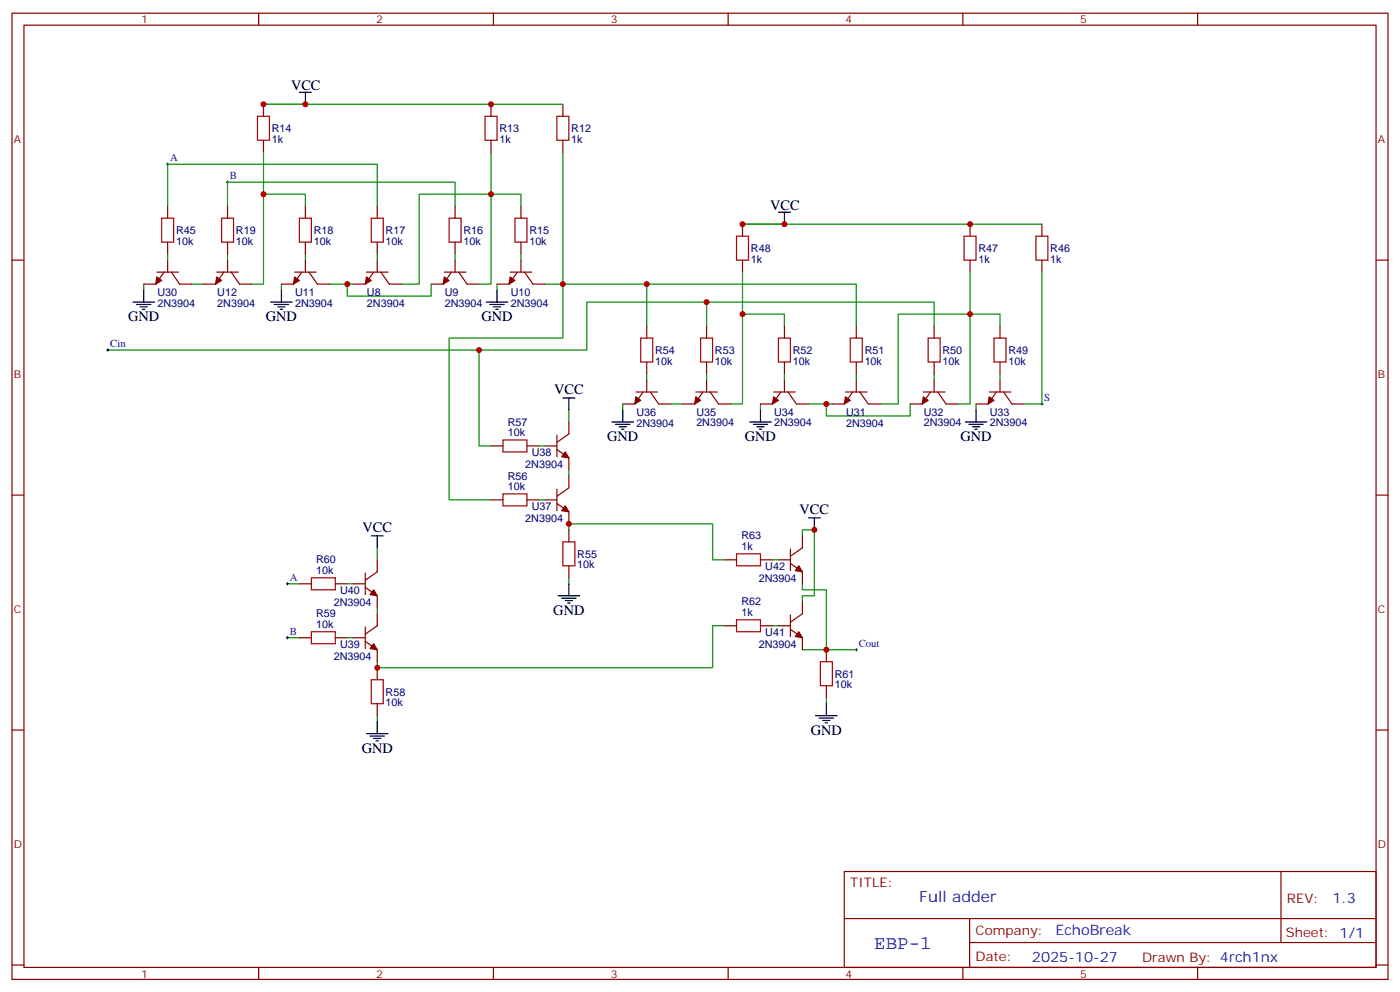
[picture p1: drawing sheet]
<svg xmlns="http://www.w3.org/2000/svg" width="412mm" height="292mm" viewBox="0 0 412 292" stroke-linecap="round" stroke-linejoin="round" font-family="sans-serif">
<g fill="none" stroke="#870000" stroke-width=".35">
<path d="M3.5 3.9h405.4v284.3h-405.4zM7.1 7.4h398.2v277.3h-398.2zM76.2 3.9v3.5M145.3 3.9v3.5M214.5 3.9v3.5M283.6 3.9v3.5M352.8 3.9v3.5M77.6 30.7v3.5M144.6 30.7v3.5M165.8 30.7v3.5M77.6 41.3v3.5M144.6 41.3v3.5"/>
<path d="M165.8 41.3v3.5M3.5 76.6h3.6M49.4 60.7v3.5M49.4 71.3v3.5M49.4 76.6v3.5M67 60.7v3.5M67 71.3v3.5M67 76.6v3.5M90 60.7v3.5M90 71.3v3.5M90 76.6v3.5M111.1 60.7v3.5"/>
<path d="M111.1 71.3v3.5M111.1 76.6v3.5M134.1 60.7v3.5M134.1 71.3v3.5M134.1 76.6v3.5M153.5 60.7v3.5M153.5 71.3v3.5M153.5 76.6v3.5M218.7 66v3.5M218.7 76.6v3.5M285.8 66v3.5M285.8 76.6v3.5"/>
<path d="M306.9 66v3.5M306.9 76.6v3.5M405.3 76.6h3.6M46.2 80.1h6.4M48.3 80.1l-2.4 3.5h-3.6M50.4 80.1l2.5 3.5h3.5M63.9 80.1h6.3M66 80.1l-2.5 3.5h-3.5M68.1 80.1l2.5 3.5h3.5M86.8 80.1h6.3M88.9 80.1l-2.5 3.5h-3.5M91 80.1l2.5 3.5h3.5"/>
<path d="M107.9 80.1h6.4M110.1 80.1l-2.5 3.5h-3.5M112.2 80.1l2.5 3.5h3.5M130.9 80.1h6.3M133 80.1l-2.5 3.5h-3.5M135.1 80.1l2.5 3.5h3.5M150.3 80.1h6.3M152.4 80.1l-2.5 3.5h-3.5M154.5 80.1l2.5 3.5h3.5M190.5 96v3.5M208.1 96v3.5M231.1 96v3.5"/>
<path d="M252.2 96v3.5M275.2 96v3.5M294.6 96v3.5M187.3 115.4h6.4M189.4 115.4l-2.4 3.5h-3.6M190.5 106.5v3.6M190.5 111.8v3.6M191.6 115.4l2.4 3.5h3.6M205 115.4h6.3M207.1 115.4l-2.5 3.5h-3.5M208.1 106.5v3.6M208.1 111.8v3.6"/>
<path d="M209.2 115.4l2.5 3.5h3.5M227.9 115.4h6.3M230 115.4l-2.5 3.5h-3.5M231.1 106.5v3.6M231.1 111.8v3.6M232.1 115.4l2.5 3.5h3.5M249.1 115.4h6.3M251.2 115.4l-2.5 3.5h-3.5M252.2 106.5v3.6M252.2 111.8v3.6M253.3 115.4l2.5 3.5h3.5M272 115.4h6.3"/>
<path d="M274.1 115.4l-2.5 3.5h-3.5M275.2 106.5v3.6M275.2 111.8v3.6M276.2 115.4l2.5 3.5h3.5M291.4 115.4h6.3M293.5 115.4l-2.5 3.5h-3.5M294.6 106.5v3.6M294.6 111.8v3.6M295.6 115.4l2.5 3.5h3.5M144.6 131.2h3.6M155.2 131.2h3.5M160.5 131.2h3.5"/>
<path d="M164 132.3l3.6 2.5v3.5M164 128.1v6.3M167.6 124.2v3.5l-3.6 2.5M3.5 145.7h3.6M144.6 147.1h3.6M155.2 147.1h3.5M160.5 147.1h3.5M164 148.2l3.6 2.4v3.6M164 143.9v6.4M167.6 140.1v3.5l-3.6 2.4M167.6 155.9v3.6M236.4 157.7v3.5l-3.6 2.5"/>
<path d="M405.3 145.7h3.6M88.2 171.8h3.5M98.8 171.8h3.5M104.1 171.8h3.5M107.6 172.9l3.5 2.4v3.6M107.6 168.6v6.4M111.1 164.7v3.6l-3.5 2.4M167.6 166.5v3.5M213.4 164.7h3.6M224 164.7h3.5M229.3 164.7h3.5M232.8 165.8l3.6 2.5v3.5"/>
<path d="M232.8 161.6v6.3M236.4 177.1v3.5l-3.6 2.5M88.2 187.7h3.5M98.8 187.7h3.5M104.1 187.7h3.5M107.6 188.7l3.5 2.5v3.5M107.6 184.5v6.4M111.1 180.6v3.5l-3.5 2.5M111.1 196.5v3.5M213.4 184.1h3.6M224 184.1h3.5M229.3 184.1h3.5"/>
<path d="M232.8 185.2l3.6 2.5v3.5M232.8 181v6.3M243.4 191.2v3.5M3.5 214.8h3.6M111.1 207.1v3.5M243.4 201.8v3.5M405.3 214.8h3.6M248.7 256.5h156.6v28.2h-156.6zM377.3 256.5v20.9M248.7 270.3h156.5M285.6 277.4h119.6M285.6 270.3v14.1"/>
<path d="M3.5 284h3.6M76.2 284.7v3.5M145.3 284.7v3.5M214.5 284.7v3.5M283.6 284.7v3.5M352.8 284.7v3.5M405.3 284h3.6"/>
</g>
<g fill="none" stroke="#008700" stroke-width=".35">
<path d="M77.6 30.7h88.2M77.6 44.8v12.4M144.6 44.8v12.4h-21.1v26.4h-5.3M165.8 44.8v38.8h-5.3M49.4 60.7v-12.4h61.7v12.4M49.4 74.8v1.8M67 60.7v-7.1h67.1v7.1M67 74.8v1.8M90 60.7v-3.5h-12.4v26.4h-3.5M90 74.8v1.8M111.1 74.8v1.8M134.1 74.8v1.8"/>
<path d="M153.5 60.7v-3.5h-8.9v26.4h-3.5M153.5 74.8v1.8M218.7 66h88.2M42.3 83.6v1.8M56.4 83.6h3.6M82.9 83.6v1.8M97 83.6h7.1M102.3 83.6v3.5h24.7v-3.5M146.4 83.6v1.8M190.5 96v-12.4h61.7v12.4M190.5 83.6h-24.7v15.9h-33.5v47.6h12.3M208.1 96v-7.1h67.1v7.1"/>
<path d="M208.1 88.9h-35.2v14.1h-31.8v28.2h3.5M218.7 80.1v12.3M231.1 96v-3.6h-12.4v26.5h-3.5M285.8 80.1v12.3h-21.2v26.5h-5.3M294.6 96v-3.6h-8.8v26.5h-3.6M306.9 80.1v38.8h-5.3M31.7 103h109.4M183.4 118.9v1.7M190.5 110.1v1.7M197.6 118.9h3.5M208.1 110.1v1.7M224 118.9v1.7"/>
<path d="M231.1 110.1v1.7M238.1 118.9h7.1M243.4 118.9v3.5h24.7v-3.5M252.2 110.1v1.7M275.2 110.1v1.7M287.5 118.9v1.7M294.6 110.1v1.7M158.7 131.2h1.8M167.6 120.6v3.6M167.6 138.3v1.8M158.7 147.1h1.8M167.6 155.9v-1.7h42.3v10.5h3.5"/>
<path d="M236.4 157.7v-1.8h3.5v19.4h-3.5v1.8M84.7 171.8h3.5M102.3 171.8h1.8M111.1 161.2v3.5M111.1 178.9v1.7M167.6 170v1.8M227.5 164.7h1.8M236.4 171.8v1.8h7v17.6h-7M84.7 187.7h3.5M102.3 187.7h1.8M213.4 184.1h-3.5v12.4h-98.8v-1.8M227.5 184.1h1.8"/>
<path d="M243.4 191.2h8.8M111.1 210.6v1.8M243.4 205.3v1.8"/>
</g>
<g fill="none" stroke="#a10000" stroke-width=".35">
<path d="M75.8 34.2h3.6v7.1h-3.6zM142.9 34.2h3.5v7.1h-3.5zM164 34.2h3.6v7.1h-3.6zM47.6 64.2h3.6v7.1h-3.6zM65.3 64.2h3.5v7.1h-3.5zM88.2 64.2h3.5v7.1h-3.5zM109.4 64.2h3.5v7.1h-3.5zM132.3 64.2h3.5v7.1h-3.5zM151.7 64.2h3.5v7.1h-3.5zM217 69.5h3.5v7.1h-3.5zM284 69.5h3.5v7.1h-3.5zM305.2 69.5h3.5v7.1h-3.5z"/>
<path d="M188.7 99.5h3.6v7h-3.6zM206.4 99.5h3.5v7h-3.5zM229.3 99.5h3.5v7h-3.5zM250.5 99.5h3.5v7h-3.5zM273.4 99.5h3.5v7h-3.5zM292.8 99.5h3.5v7h-3.5zM148.2 129.5h7v3.5h-7zM148.2 145.3h7v3.6h-7zM165.8 159.5h3.5v7h-3.5zM91.7 170h7.1v3.6h-7.1zM217 163h7v3.5h-7zM91.7 185.9h7.1v3.5h-7.1z"/>
<path d="M217 182.4h7v3.5h-7zM241.7 194.7h3.5v7.1h-3.5zM109.4 200h3.5v7.1h-3.5z"/>
</g>
<g fill="none" stroke="#000" stroke-width=".35">
<path d="M88.2 27.2h3.5M90 27.2v3.5M229.3 62.4h3.5M231.1 62.4v3.6M39.2 88.9h6.3M40.2 89.6h4.2M41.3 90.3h2.1M42 91h.7M42.3 85.4v3.5M79.7 88.9h6.4M80.8 89.6h4.2M81.8 90.3h2.2"/>
<path d="M82.5 91h.8M82.9 85.4v3.5M143.2 88.9h6.4M144.3 89.6h4.2M145.3 90.3h2.2M146 91h.8M146.4 85.4v3.5M165.8 117.1h3.5M167.6 117.1v3.5M180.3 124.2h6.3M181.3 124.9h4.3M182.4 125.6h2.1"/>
<path d="M183.1 126.3h.7M183.4 120.6v3.6M220.8 124.2h6.4M221.9 124.9h4.2M223 125.6h2.1M223.7 126.3h.7M224 120.6v3.6M284.3 124.2h6.4M285.4 124.9h4.2M286.5 125.6h2.1M287.2 126.3h.7M287.5 120.6v3.6"/>
<path d="M109.4 157.7h3.5M111.1 157.7v3.5M238.1 152.4h3.6M239.9 152.4v3.5M164.4 175.3h6.3M165.5 176h4.2M166.5 176.7h2.1M167.2 177.4h.7M167.6 171.8v3.5M107.9 215.9h6.4M109 216.6h4.2M110.1 217.3h2.1"/>
<path d="M110.8 218h.7M111.1 212.4v3.5M240.2 210.6h6.4M241.3 211.3h4.2M242.4 212h2.1M243.1 212.7h.7M243.4 207.1v3.5"/>
</g>
<g fill="none" stroke="#000" stroke-width=".29">
<path d="M49 48.3h.7M49.4 48v.7M66.7 53.6h.7M67 53.3v.7M31.4 103h.7M31.7 102.7v.7M306.6 118.9h.7M306.9 118.5v.7M84.3 171.8h.7M84.7 171.4v.8M84.3 187.7h.7M84.7 187.3v.7"/>
<path d="M251.9 191.2h.7M252.2 190.9v.7"/>
</g>
<g fill="#870000" stroke="#870000" stroke-width=".35">
<path d="M107.9 81.5l1.5 1-1.8 1.1z"/>
<path d="M130.9 81.5l1.4 1-1.8 1.1z"/>
<path d="M150.3 81.5l1.4 1-1.8 1.1z"/>
<path d="M86.8 81.5l1.4 1-1.8 1.1z"/>
<path d="M63.9 81.5l1.4 1-1.8 1.1z"/>
<path d="M46.2 81.5l1.4 1-1.7 1.1z"/>
<path d="M249.1 116.8l1.4 1-1.8 1.1z"/>
<path d="M272 116.8l1.4 1-1.8 1.1z"/>
<path d="M291.4 116.8l1.4 1-1.8 1.1z"/>
<path d="M227.9 116.8l1.4 1-1.8 1.1z"/>
<path d="M205 116.8l1.4 1-1.8 1.1z"/>
<path d="M187.3 116.8l1.4 1-1.7 1.1z"/>
<path d="M166.5 148.9l1.1 1.7-2.1-.3z"/>
<path d="M166.5 133l1.1 1.8-2.1-.4z"/>
<path d="M110.1 189.4l1 1.8-2.1-.3z"/>
<path d="M110.1 173.6l1 1.7-2.1-.3z"/>
<path d="M235.3 185.9l1.1 1.8-2.2-.4z"/>
<path d="M235.3 166.5l1.1 1.8-2.2-.4z"/>
</g>
<g fill="#c00">
<circle cx="144.6" cy="57.1" r=".88"/>
<circle cx="144.6" cy="30.7" r=".88"/>
<circle cx="102.3" cy="83.6" r=".88"/>
<circle cx="77.6" cy="57.1" r=".88"/>
<circle cx="77.6" cy="30.7" r=".88"/>
<circle cx="90" cy="30.7" r=".88"/>
<circle cx="285.8" cy="92.4" r=".88"/>
<circle cx="285.8" cy="66" r=".88"/>
<circle cx="243.4" cy="118.9" r=".88"/>
<circle cx="218.7" cy="92.4" r=".88"/>
<circle cx="218.7" cy="66" r=".88"/>
<circle cx="231.1" cy="66" r=".88"/>
<circle cx="165.8" cy="83.6" r=".88"/>
<circle cx="190.5" cy="83.6" r=".88"/>
<circle cx="208.1" cy="88.9" r=".88"/>
<circle cx="141.1" cy="103" r=".88"/>
<circle cx="167.6" cy="154.2" r=".88"/>
<circle cx="111.1" cy="196.5" r=".88"/>
<circle cx="239.9" cy="155.9" r=".88"/>
<circle cx="243.4" cy="191.2" r=".88"/>
</g>
<text font-size="5.6" fill="#00f" x="257.5" y="279.4">EBP-1</text>
<text font-size="4.6" fill="#00f" x="270.8" y="265.5">Full adder</text>
<g font-size="4.2">
<text x="85.7" y="26.5">VCC</text>
<text x="226.8" y="61.7">VCC</text>
<text x="37.7" y="94.5">GND</text>
<text x="78.3" y="94.5">GND</text>
<text x="141.8" y="94.5">GND</text>
<text x="163.2" y="116">VCC</text>
<text x="178.9" y="129.8">GND</text>
<text x="219.4" y="129.8">GND</text>
<text x="282.9" y="129.8">GND</text>
<text x="235.5" y="151.3">VCC</text>
<text x="106.8" y="156.6">VCC</text>
<text x="163" y="181">GND</text>
<text x="106.5" y="221.5">GND</text>
<text x="238.8" y="216.3">GND</text>
</g>
<g font-size="4.2" fill="#00f">
<text x="392.5" y="265.7">1.3</text>
<text x="310.9" y="275.3">EchoBreak</text>
<text x="304" y="283.1">2025-10-27</text>
</g>
<g font-size="3.9" fill="#800">
<text x="250.5" y="261.1">TITLE:</text>
<text x="379.1" y="265.7">REV:</text>
<text x="287.4" y="275.3">Company:</text>
<text x="378.7" y="275.9">Sheet: 1/1</text>
<text x="287.4" y="282.9">Date:</text>
<text x="336.4" y="283">Drawn By: 4rch1nx</text>
</g>
<g font-size="3.2" fill="#800">
<text x="41.6" y="6.9">1</text>
<text x="110.8" y="6.9">2</text>
<text x="179.9" y="6.9">3</text>
<text x="249.1" y="6.9">4</text>
<text x="318.2" y="6.9">5</text>
<text x="4.1" y="42">A</text>
<text x="405.9" y="42">A</text>
<text x="4.1" y="111.1">B</text>
<text x="405.9" y="111.1">B</text>
<text x="4.1" y="180.3">C</text>
<text x="405.9" y="180.3">C</text>
<text x="4.1" y="249.4">D</text>
<text x="405.9" y="249.4">D</text>
<text x="41.6" y="287.7">1</text>
<text x="110.8" y="287.7">2</text>
<text x="179.9" y="287.7">3</text>
<text x="249.1" y="287.7">4</text>
<text x="318.2" y="287.7">5</text>
</g>
<g font-size="3.2" fill="#000080">
<text x="80.1" y="38.9">R14</text>
<text x="147.1" y="38.9">R13</text>
<text x="168.3" y="38.9">R12</text>
<text x="80.1" y="42.1">1k</text>
<text x="147.1" y="42.1">1k</text>
<text x="168.3" y="42.1">1k</text>
<text x="51.9" y="68.9">R45</text>
<text x="69.5" y="68.9">R19</text>
<text x="92.4" y="68.9">R18</text>
<text x="113.6" y="68.9">R17</text>
<text x="136.5" y="68.9">R16</text>
<text x="155.9" y="68.9">R15</text>
<text x="51.9" y="72">10k</text>
<text x="69.5" y="72">10k</text>
<text x="92.4" y="72">10k</text>
<text x="113.6" y="72">10k</text>
<text x="136.5" y="72">10k</text>
<text x="155.9" y="72">10k</text>
<text x="221.2" y="77.3">1k</text>
<text x="221.2" y="74.2">R48</text>
<text x="288.2" y="77.3">1k</text>
<text x="288.2" y="74.2">R47</text>
<text x="309.4" y="77.3">1k</text>
<text x="309.4" y="74.2">R46</text>
<text x="46.4" y="87.1">U30</text>
<text x="64" y="87.1">U12</text>
<text x="86.9" y="87.1">U11</text>
<text x="108.1" y="87.1">U8</text>
<text x="131" y="87.1">U9</text>
<text x="150.4" y="87.1">U10</text>
<text x="46.4" y="90.3">2N3904</text>
<text x="64" y="90.2">2N3904</text>
<text x="86.9" y="90.2">2N3904</text>
<text x="108.1" y="90.3">2N3904</text>
<text x="131" y="90.2">2N3904</text>
<text x="150.4" y="90.2">2N3904</text>
<text x="193" y="107.3">10k</text>
<text x="193" y="104.1">R54</text>
<text x="210.6" y="107.3">10k</text>
<text x="210.6" y="104.1">R53</text>
<text x="233.5" y="107.3">10k</text>
<text x="233.5" y="104.1">R52</text>
<text x="254.7" y="107.3">10k</text>
<text x="254.7" y="104.1">R51</text>
<text x="277.6" y="107.3">10k</text>
<text x="277.6" y="104.1">R50</text>
<text x="297" y="107.3">10k</text>
<text x="297" y="104.1">R49</text>
<text x="149.6" y="125.2">R57</text>
<text x="187.5" y="125.5">2N3904</text>
<text x="187.5" y="122.4">U36</text>
<text x="205.1" y="125.5">2N3904</text>
<text x="205.1" y="122.3">U35</text>
<text x="228" y="125.5">2N3904</text>
<text x="228" y="122.3">U34</text>
<text x="249.2" y="125.5">2N3904</text>
<text x="249.2" y="122.4">U31</text>
<text x="272.1" y="125.5">2N3904</text>
<text x="272.1" y="122.3">U32</text>
<text x="291.5" y="125.5">2N3904</text>
<text x="291.5" y="122.3">U33</text>
<text x="149.6" y="128.4">10k</text>
<text x="154.7" y="137.7">2N3904</text>
<text x="156.6" y="134.1">U38</text>
<text x="149.6" y="141.1">R56</text>
<text x="149.6" y="144.3">10k</text>
<text x="154.7" y="153.5">2N3904</text>
<text x="156.6" y="150">U37</text>
<text x="218.4" y="161.9">1k</text>
<text x="218.4" y="158.8">R63</text>
<text x="93.1" y="165.8">R60</text>
<text x="170" y="167.3">10k</text>
<text x="170" y="164.1">R55</text>
<text x="225.4" y="167.6">U42</text>
<text x="93.1" y="169">10k</text>
<text x="223.5" y="171.2">2N3904</text>
<text x="98.3" y="178.2">2N3904</text>
<text x="100.2" y="174.7">U40</text>
<text x="218.4" y="178.2">R62</text>
<text x="93.1" y="184.9">10k</text>
<text x="93.1" y="181.7">R59</text>
<text x="218.4" y="181.3">1k</text>
<text x="100.2" y="190.6">U39</text>
<text x="223.5" y="190.6">2N3904</text>
<text x="225.4" y="187">U41</text>
<text x="98.3" y="194.1">2N3904</text>
<text x="245.9" y="202.6">10k</text>
<text x="245.9" y="199.4">R61</text>
<text x="113.6" y="207.9">10k</text>
<text x="113.6" y="204.7">R58</text>
</g>
<g font-size="3.2" fill="#00f">
<text x="50.1" y="47.4">A</text>
<text x="67.7" y="52.7">B</text>
<text x="32.5" y="102.1">Cin</text>
<text x="307.6" y="118">S</text>
<text x="85.4" y="170.9">A</text>
<text x="85.4" y="186.8">B</text>
<text x="252.9" y="190.3">Cout</text>
</g>
</svg>
